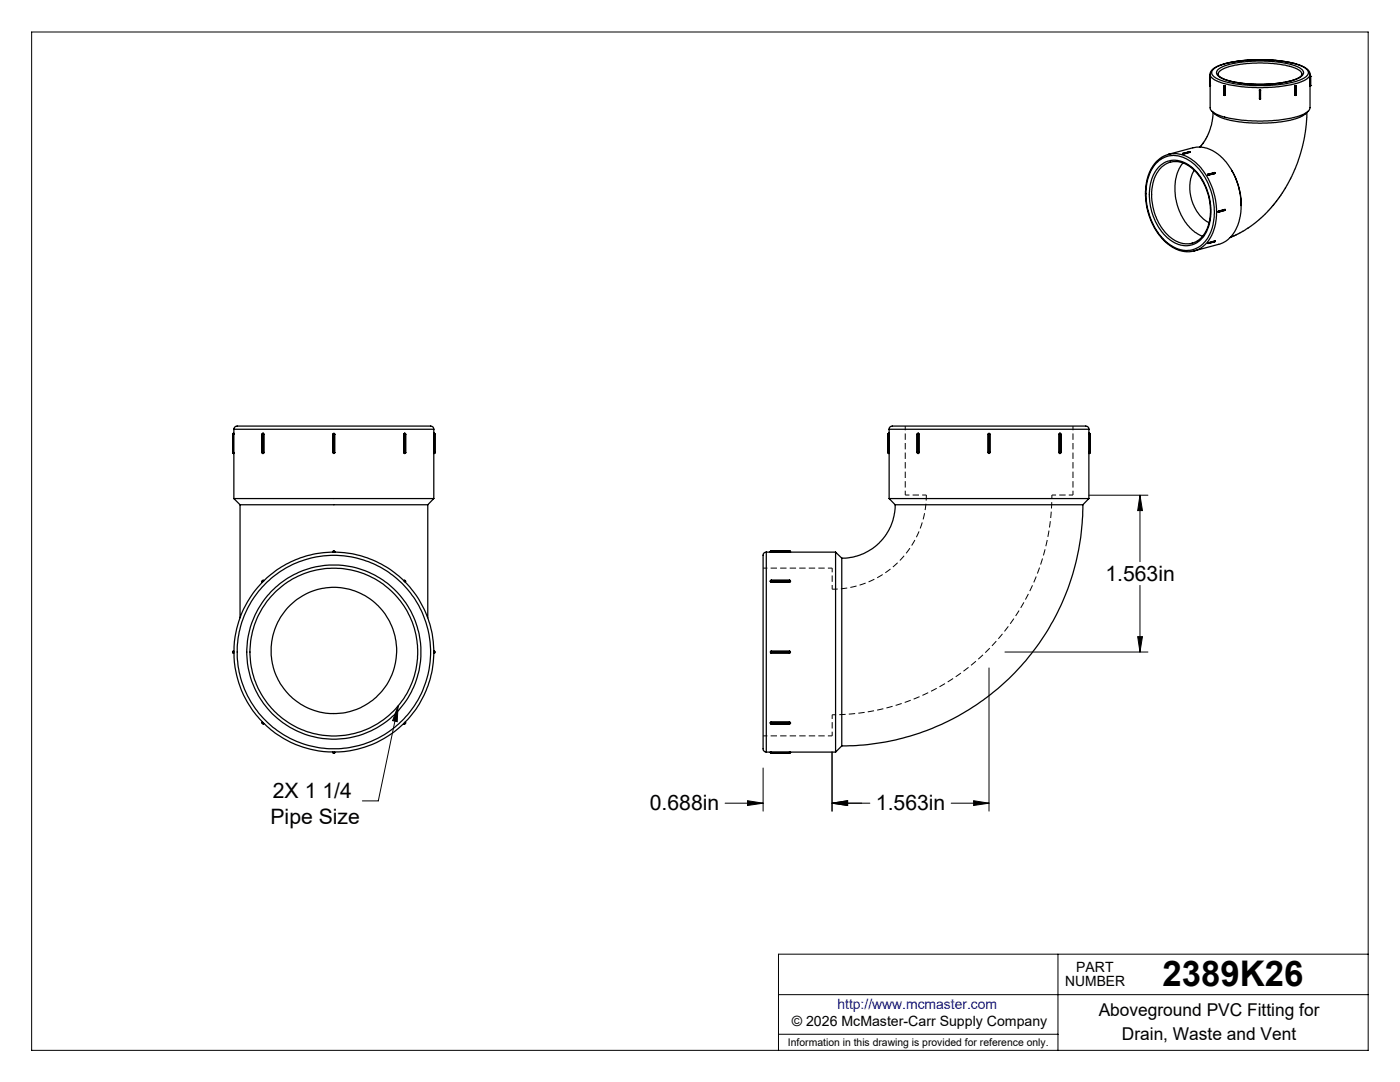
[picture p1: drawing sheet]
<svg xmlns="http://www.w3.org/2000/svg" width="279mm" height="216mm" viewBox="0 0 279 216" stroke-linecap="round" stroke-linejoin="round" font-family="sans-serif">
<g fill="none" stroke="#000" stroke-width=".2">
<path d="M6.3 6.4h266.7v203.2h-266.7zM217.3 98.8h11.8M227.5 98.8l.5 3.1h-1zM227.5 98.8v13.3M227.5 116.8v13.3M197.4 133.3v28.6M200.6 130.1h28.5M227 127h1l-.5 3.1zM79.4 140.9l-.1 3.1-.9-.2zM79.4 140.9l-3.9 18.9h-3.2M149.2 159.8l3.1 .5-3.1 .4zM152.3 153.2v8.7"/>
<path d="M166.1 150v11.9M194.3 159.8l3.1 .5-3.1 .4zM144.7 160.3h7.6M166.1 160.3l3.1-.5v.9zM166.1 160.3h7.5M189.8 160.3h7.6M155.4 198.5h117.6M211.1 190.4v19.2M273 190.4h-117.6v19.2M155.4 206.4h55.7"/>
</g>
<g fill="none" stroke="#000" stroke-width=".25">
<path d="M241.4 17.1h.1M241.4 15.2v.1M241.4 17v.1M241.4 15.2v1.9M241.4 15.2h.1M241.4 15.3h.1M241.4 15.3v1.8M241.5 14.8l.1-.5 .4-.5 1.3-.7 2.7-.8 4-.4 4.6 .1 3.9 .7 1.3 .5 1 .5 .5 .5 .1 .6M241.5 17.1v4.4a2.23 2.23 0 0 0 1.9 1.5l1.8 .6 2.7 .4 4.1 .2 4.5-.4 1.8-.4 1.7-.5a2.07 2.07 0 0 0 1.4-1.4v-4.4M241.5 15.2v.1M241.5 17.1h.1M241.5 14.8a2.23 2.23 0 0 0 1.9 1.6l1.8 .5 2.7 .4 4.1 .2 4.5-.4 1.8-.3 1.7-.6a2.07 2.07 0 0 0 1.4-1.4"/>
<path d="M241.5 14.8v.4M241.5 15.3v1.8M242.2 13.8l1.2-.7 1.8-.6 2.6-.4 2.4-.2 5 .2 2.5 .4 2.3 .8a1.28 1.28 0 0 1 1 1.6l-.8 .7-1.7 .7-2.4 .5-3.1 .3h-3.1l-3-.3-1.9-.4-1.8-.6a1.47 1.47 0 0 1-1.3-1.6zM243 14l.9-.7 1.4-.5 2.2-.4 3.3-.2 4.6 .2 2.2 .4 1.7 .7a.97 .97 0 0 1 .6 1.6l-1.3 .7-1.8 .6-4.2 .4-4.9-.2-2.5-.5-1.4-.5a1.25 1.25 0 0 1-1-1.3zM243.4 14.2l1-.6 2-.6 2.5-.3 2.1-.1 3.1 .1 2.3 .3 1.7 .4 .9 .5a.86 .86 0 0 1 .7 1.2l-.9 .6-2.3 .7-3.3 .4h-3.4l-3.3-.4-2.3-.6-1-.7-.1-.4zM244.3 18.9l.1 .1M244.3 17.2h.1M244.3 18.9h.1M244.3 17.2v1.7M244.4 17.1l-.1 .1M244.4 17.1l.1 .1M244.4 17.2h.1"/>
<path d="M244.4 18.9h.1M244.4 17.1v.1M244.4 17.2v1.7M244.4 18.9v.1M244.5 18.9l-.1 .1M244.5 17.2v1.7M251.4 19.7v.1l.2-.1M251.4 19.7v-1.8h.2v1.8M251.4 19.7v.1M251.4 18v-.1l.1 .1M251.4 18h.1M251.4 19.8h.1"/>
<path d="M251.4 18v1.8M251.5 18v1.8M251.6 19.7l-.1 .1M258.4 18.9l.1 .1M258.4 17.2v1.7M258.4 17.2h.1M258.4 18.9h.1M258.5 17.2h.1M258.5 18.9h.1M258.5 18.9v.1M258.5 17.2v1.7M258.6 18.9h.1"/>
<path d="M258.6 17.2v1.7M258.6 17.1v.1M258.6 17.1l-.2 .1M258.6 17.1l-.1 .1M258.6 18.9l-.1 .1M258.6 17.2h.1M261.4 15.2v.1M261.4 17.1h.1M261.4 14.8v.4M261.4 15.3v1.8M261.4 15.2h.1M261.4 15.3h.1"/>
<path d="M261.5 15.2v.1M261.5 17.1h.1M261.5 15.3v1.8M261.5 15.2h.1M261.5 17v.1M261.5 15.2v1.9M230.8 32.5a5.1 5.1 0 0 1 6.8-.3l.2 .1a12.7 12.7 0 0 1 3.5 14.6 5 5 0 0 1-8 1.7 12.8 12.8 0 0 1-3.6-14.5zM230.9 32.1l.9-.7 1-.5a5.9 5.9 0 0 1 6.3 2 13.2 13.2 0 0 1 2.7 14.2 5.4 5.4 0 0 1-8.6 1.7l-1.2-1.1-1.6-2.2-1.1-2.4-.5-2.2-.2-2.8 .3-2.1 .9-2.4zM231.2 33.4a4.5 4.5 0 0 1 6.4-.2l1.7 1.7a11.5 11.5 0 0 1 1.3 11.7 4.6 4.6 0 0 1-7.4 1l-1.1-1.1a11.4 11.4 0 0 1-1.6-12.1zM231.8 33.4l1.3-.9 1-.3 1.2 .1 1.2 .4 .9 .5 1.3 1.1 1.1 1.5 .7 1.3 .6 1.6 .4 2.1 .1 1.7-.2 1.7-.5 1.4-.8 1.4-.9 .9-.8 .5a5.4 5.4 0 0 1-6.2-2.5l-1-1.4-.9-2.2-.5-2.8 .2-2.3a6.6 6.6 0 0 1 1.8-3.8zM233.2 30.8l4.9-1.3a6.8 6.8 0 0 1 6.8 3.2l.2 .1a13.1 13.1 0 0 1 1.5 13.1 5.3 5.3 0 0 1-3.4 2.9l-4.9 1.3M236 30.7l.2 .1"/>
<path d="M236 30.7h.2M236 30.6v.1M236 30.6h.1M236.1 32.5a9.7 9.7 0 0 0-.8 9.3l.4 1.1 1 1.5a7.3 7.3 0 0 0 3.3 2.7M236.1 30.6v.1M236.1 30.7h.1M236.2 30.7v.1M237.3 30.3h.2M237.3 30.3h.1M237.3 30.3l-1.3 .3M237.3 30.3l-1.2 .3M237.4 30.3l.1 .1"/>
<path d="M237.4 30.3l-1.3 .4M237.5 30.4l-1.3 .4M237.5 30.4l-1.3 .3M237.5 30.4h.1M237.5 30.3v.1M238.3 34l-.7 1.6-.1 1.4a8.2 8.2 0 0 0 3.8 7.4M241.1 34.8v.2M241.1 34.8l.1 .1M241.1 34.8h.1M241.2 34.9h.1M241.2 34.9l-.1 .1M241.9 22.2l1.2 1 2.3 .8 3 .4 2.8 .2 3.4-.2 3-.4 2.2-.8 1.3-1"/>
<path d="M242.1 22.4l-.2 1.8-.6 2.2-.8 1.7-1 1.3M242.4 34.4l.1 .2M242.4 34.4v.1M242.4 34.4l-1.3 .4M242.4 34.5h.1M242.4 34.5l-1.3 .3M242.4 34.5v.1M242.4 34.6l-1.3 .4M242.4 34.6h.1M242.4 34.5l-1.2 .4M242.4 34.6l-1.2 .3M242.5 34.6h-.1"/>
<path d="M245.8 34l.8 1.5 .7 1.9 .3 1.6 .1 2M260.8 22.4l-.3 3.9-1 4.4-1.1 3.1-2 3.9-2.4 3.4-2.7 2.8-3 2.1-2.8 1.4M241 48.6h.1M241.1 48.6h.1M241.1 48.4l-.1 .2M241.1 48.4l.1 .1M241.2 48.5l-.1 .1M241.2 48.5h.1M241.2 48.5l-.2 .1M242.4 48.2v.1M242.4 48.3l-1.3 .3M242.4 48.2l-1.3 .4"/>
<path d="M242.4 48.1h.1M242.4 48.2h.1M242.4 48.1v.1M242.4 48.1l-1.3 .3M242.4 48.2l-1.2 .3M242.4 48.1l-1.2 .4M242.5 48.1l-.1 .2M242.5 48.1h.1M243.2 42.3h.1M243.2 42.1v.2M243.2 42.1v.1M243.2 42.2h.1"/>
<path d="M243.2 42.2v.1M244.5 41.8v.1M244.5 41.8h.1M244.5 41.8l-1.3 .4M244.5 41.9h.1M244.5 41.9l-1.3 .4M244.5 41.8l-1.3 .3M244.5 41.9l-1.3 .3M46.5 90.4l.1 .1M46.5 86.6l.1 .1M46.5 86.6v3.8M46.6 86.5l-.1 .1"/>
<path d="M46.6 90.3l-.1 .1M46.6 90.3v.2M46.6 86.5v.2M46.6 90.5h.1M46.6 86.5h.1M46.6 90.3h.1M46.6 86.7h.1M46.6 86.7v3.6M46.7 85.7v-.2a.9 .9 0 0 1 1.3-.5h37.9a.6 .6 0 0 1 .7 .7M46.7 99.5h39.9M46.7 86.5v.2M46.7 90.3v.2"/>
<path d="M46.7 85.7h39.9M46.7 99.5l1.2 1.2M46.7 85.7v.8M46.7 86.7v3.6M46.7 90.5v9M52.3 90.3l.2 .2M52.3 90.3h.1M52.3 86.7h.1M52.3 86.7v3.6M52.3 90.3l.1 .1 .1-.1M52.3 86.7l.1-.1 .1 .1M52.5 86.5l-.2 .2"/>
<path d="M52.5 86.5l.2 .2M52.5 86.7h.1M52.5 90.3h.1M52.5 86.5l.1 .2M52.5 86.7v3.6M52.6 90.3l-.1 .2M52.6 86.7v3.6M52.6 90.3h.1M52.6 86.7h.1M52.7 90.3l-.2 .2M52.7 86.7v3.6M66.4 86.7a.19 .19 0 0 1 .2-.2 .19 .19 0 0 1 .2 .2"/>
<path d="M66.4 86.7h.1M66.4 90.3a.19 .19 0 0 0 .2 .2 .19 .19 0 0 0 .2-.2M66.4 90.3h.1M66.4 86.7v3.6M66.5 86.7l.1-.1 .1 .1M66.5 90.3l.1 .1 .1-.1M66.5 86.7v3.6M66.7 86.7h.1M66.7 90.3h.1M66.7 86.7v3.6M66.8 86.7v3.6M80.6 90.3l.2 .2"/>
<path d="M80.6 86.7v3.6M80.6 90.3h.1M80.6 86.7h.1M80.6 86.7h.2M80.6 90.3h.2M80.8 86.5l.2 .2M80.8 86.5l-.2 .2M80.8 86.7v-.1l.1 .1M80.8 90.3l.1 .1v-.1M80.8 86.7v3.6M80.9 86.7h.1M80.9 90.3h.1"/>
<path d="M80.9 86.7v3.6M81 90.3l-.2 .2M81 86.7v3.6M86.6 90.3v.2M86.6 86.5v.2M86.6 99.5l-1.2 1.2M86.6 85.7v.8M86.6 86.7v3.6M86.6 90.5v9M86.6 90.5h.1M86.6 86.5h.1M86.6 90.3h.1"/>
<path d="M86.6 86.7h.1M86.7 86.5l.1 .1M86.7 90.3l.1 .1M86.7 90.3v.2M86.7 86.5v.2M86.7 86.7v3.6M86.8 90.4l-.1 .1M86.8 86.6l-.1 .1M86.8 86.6v3.8M177.2 90.4l.1 .1M177.2 86.6l.1 .1M177.2 86.6v3.8"/>
<path d="M177.3 86.5l-.1 .1M177.3 90.3l-.1 .1M177.3 90.3v.2M177.3 86.5v.2M177.3 90.5h.1M177.3 86.5h.1M177.3 90.3h.1M177.3 86.7h.1M177.3 86.7v3.6M177.4 85.7a.83 .83 0 0 1 1.2-.7h38a.62 .62 0 0 1 .7 .7M177.4 99.5h39.9M177.4 86.5v.2"/>
<path d="M177.4 90.3v.2M177.4 85.7h39.9M177.4 85.7v.8M177.4 86.7v3.6M177.4 90.5v9M177.4 99.5l1.2 1.2M183 90.3l.2 .2M183 90.3h.1M183 86.7h.1M183 86.7v3.6M183.1 86.7v-.1l.1 .1M183.1 90.3v.1l.1-.1"/>
<path d="M183.1 86.7v3.6M183.2 86.5l-.2 .2M183.2 86.5l.2 .2M183.2 86.7h.1M183.2 90.3h.1M183.2 86.5l.1 .2M183.2 86.7v3.6M183.3 90.3l-.1 .2M183.3 90.3h.1M183.3 86.7h.1M183.3 86.7v3.6M183.4 90.3l-.2 .2"/>
<path d="M183.4 86.7v3.6M197.2 86.7a.21 .21 0 0 1 .2-.2 .21 .21 0 0 1 .2 .2M197.2 86.7h.1M197.2 90.3a.21 .21 0 0 0 .2 .2 .21 .21 0 0 0 .2-.2M197.2 90.3h.1M197.2 86.7v3.6M197.3 86.7v-.1l.2 .1M197.3 90.3v.1l.2-.1M197.3 86.7v3.6M197.5 86.7h.1M197.5 90.3h.1M197.5 86.7v3.6"/>
<path d="M197.6 86.7v3.6M211.3 90.3l.3 .2M211.3 90.3h.1M211.3 86.7h.1M211.3 86.7v3.6M211.4 90.3h.2M211.4 86.7h.2M211.4 90.3l.2 .2M211.4 86.7v3.6M211.6 86.5l.1 .2M211.6 86.5l-.3 .2M211.6 90.3v.1l.1-.1"/>
<path d="M211.6 86.7v-.1l.1 .1M211.6 86.5l-.2 .2M211.6 86.7v3.6M211.7 90.3h.1M211.7 86.7h.1M211.7 86.7v3.6M211.7 90.3l-.1 .2M217.3 86.5v.2M217.3 90.3v.2M217.3 90.5h.1M217.3 86.5h.1M217.3 90.3h.1"/>
<path d="M217.3 86.7h.1M217.3 85.7v.8M217.3 86.7v3.6M217.3 90.5v9M217.3 99.5l-1.2 1.2M217.4 86.5l.1 .1M217.4 90.3l.1 .1M217.4 90.3v.2M217.4 86.5v.2M217.4 86.7v3.6M217.5 90.4l-.1 .1M217.5 86.6l-.1 .1"/>
<path d="M217.5 86.6v3.8M47.9 100.7v22.6M47.9 100.7h37.5M52.3 116.1l.1 .1M52.6 115.8l-.2 .1-.1 .2M52.6 115.8l-.3 .3M52.6 115.8l.1 .1M66.4 110.1h.4M66.4 110.1l.1-.1 .3 .1M66.4 110.1v.1M66.8 110.1v.1M80.6 115.8l.3 .1v.2"/>
<path d="M80.6 115.8l.3 .3M80.6 115.8v.1M80.9 116.1v.1M85.4 100.7v22.6M152.9 110.2a.79 .79 0 0 0-.6 1.1v38a.67 .67 0 0 0 .6 .8M152.9 110.2v39.9M152.9 110.2h.8M153.7 116l.2 .2M153.7 110.2h.2M153.7 116l.2 .1M153.7 110.1h.2M153.7 110.1v.1"/>
<path d="M153.8 110l-.1 .1M153.8 110l.1 .1M153.8 110h3.9M153.9 115.8l-.2 .2M153.9 116v.1M153.9 115.8v.2M153.9 110.2h3.7M153.9 115.8h3.7M153.9 116.2h3.7M153.9 116.1h3.7M153.9 116h3.7M153.9 110.1v.1"/>
<path d="M153.9 115.8h.1M153.9 116.1v.1M153.9 110.1h3.7M157.6 115.8l.2 .2M157.6 110.2h.2M157.6 116v.1M157.6 115.8l.1 .1-.1 .1M157.6 110.1h.2M157.6 110.1v.1M157.6 115.8h.1M157.6 116.1v.1M157.7 110l.1 .1"/>
<path d="M157.7 110l-.1 .1M157.8 116l-.2 .2M157.8 116l-.2 .1M157.8 110.2h9M157.8 110.1v.1M166.8 110.2v39.9M166.8 110.2l1.2 1.2M168 111.4v37.4M178.6 100.7a10.6 10.6 0 0 1-10.6 10.7M178.6 100.7h37.5M216.1 100.7a48.1 48.1 0 0 1-48.1 48.1M46.6 129.9v.4"/>
<path d="M46.6 130.3h.1M46.6 129.9h.1M57.7 121a12.5 12.5 0 0 1 19.1 1.5 12.5 12.5 0 0 1-4.8 18.6 12.5 12.5 0 0 1-17.5-7.9 12.7 12.7 0 0 1 3.2-12.2zM86.6 130.3h.1M86.6 129.9h.1M86.7 129.9l.1 .1-.1 .3M86.7 129.9v.4M153.9 130v.2M153.9 130.2v.1M153.9 129.9a.19 .19 0 0 0-.2 .2 .19 .19 0 0 0 .2 .2M153.9 129.9v.1M153.9 130.3h3.7"/>
<path d="M153.9 129.9h3.7M153.9 130.2h3.7M153.9 130h3.7M157.6 130l.1 .1-.1 .1M157.6 129.9v.1M157.6 129.9a.19 .19 0 0 1 .2 .2 .19 .19 0 0 1-.2 .2M157.6 130.2v.1M52.3 144.1l.3 .3M52.3 144.1v.2l.3 .1M52.4 144.1h-.1M52.7 144.4h-.1M66.4 150.1l.1 .1 .3-.1"/>
<path d="M66.4 150.1h.4M66.4 150.1h.1M66.8 150.1h.1M80.6 144.4h.1M80.9 144.1h.1M80.9 144.1v.2l-.3 .1M80.9 144.1l-.3 .3M152.9 150.1h.8M153.7 144.3l.2 .2M153.7 150.1l.1 .1M153.7 150.1h.2M153.7 150.1h.1"/>
<path d="M153.8 150.2h3.9M153.9 144.1l-.2 .2M153.9 144.1v.2M153.9 144.3v.1M153.9 150.1l-.1 .1M153.9 144.4v.1M153.9 150.1h3.7M153.9 144.4h3.7M153.9 144.1h3.7M153.9 144.3h3.7M153.9 144.1h.1M153.9 150.1h.1"/>
<path d="M157.6 144.1l.2 .2M157.6 150.1h.2M157.6 144.1v.2M157.6 144.3l.1 .1h-.1M157.6 150.1l.1 .1M157.6 144.4v.1M157.6 144.1h.1M157.6 150.1h.1M157.8 144.3l-.2 .2M157.8 150.1l-.1 .1M157.8 150.1h9M157.8 150.1h.1"/>
<path d="M168 148.8l-1.2 1.3"/>
<circle cx="66.6" cy="130.1" r="19.9"/>
<circle cx="66.6" cy="130.1" r="17.4"/>
<circle cx="66.6" cy="130.1" r="16.7"/>
<circle cx="66.6" cy="130.1" r="19.3"/>
</g>
<path d="M166.1 117.6a18.8 18.8 0 0 0 18.8-18.8" fill="none" stroke="#000" stroke-width=".2" stroke-dasharray="1.3 .6" stroke-dashoffset=".2" stroke-linecap="butt"/>
<path d="M166.1 142.6a43.8 43.8 0 0 0 43.8-43.8" fill="none" stroke="#000" stroke-width=".2" stroke-dasharray="1.3 .6" stroke-dashoffset=".5" stroke-linecap="butt"/>
<path d="M180.7 98.8h4.2M180.7 98.8v-13.8M214.1 85v13.8M214.1 98.8h-4.2M152.3 113.4h13.8M166.1 113.4v4.2M166.1 146.8h-13.8M166.1 146.8v-4.2" fill="none" stroke="#000" stroke-width=".2" stroke-dasharray="1.3 .6" stroke-dashoffset=".4" stroke-linecap="butt"/>
<g fill="#000">
<path d="M79.4 140.9l-.1 3.1-.9-.2zM149.2 159.8l3.1 .5-3.1 .4zM166.1 160.3l3.1-.5v.9z"/>
<path d="M166.1 160.3l3.1-.5v.9zM194.3 159.8l3.1 .5-3.1 .4zM227 127h1l-.5 3.1zM227.5 98.8l.5 3.1h-1z"/>
</g>
<text font-size="7.1" x="232" y="196.8">2389K26</text>
<g font-size="4.2">
<text x="220.6" y="115.9">1.563in</text>
<text x="54.5" y="159.3">2X 1 1/4</text>
<text x="129.7" y="161.7">0.688in</text>
<text x="174.8" y="161.7">1.563in</text>
<text x="54" y="164.5">Pipe Size</text>
</g>
<g font-size="3.5">
<text x="219.3" y="202.8">Aboveground PVC Fitting for</text>
<text x="223.9" y="207.5">Drain, Waste and Vent</text>
</g>
<g font-size="2.8">
<text x="212.6" y="196.8">NUMBER</text>
<text x="214.8" y="194">PART</text>
<text x="158" y="204.8">© 2026 McMaster-Carr Supply Company</text>
</g>
<text font-size="2.8" fill="#00f" x="167.1" y="201.4">http://www.mcmaster.com</text>
<text font-size="2.1" x="157.3" y="208.6">Information in this drawing is provided for reference only.</text>
</svg>
